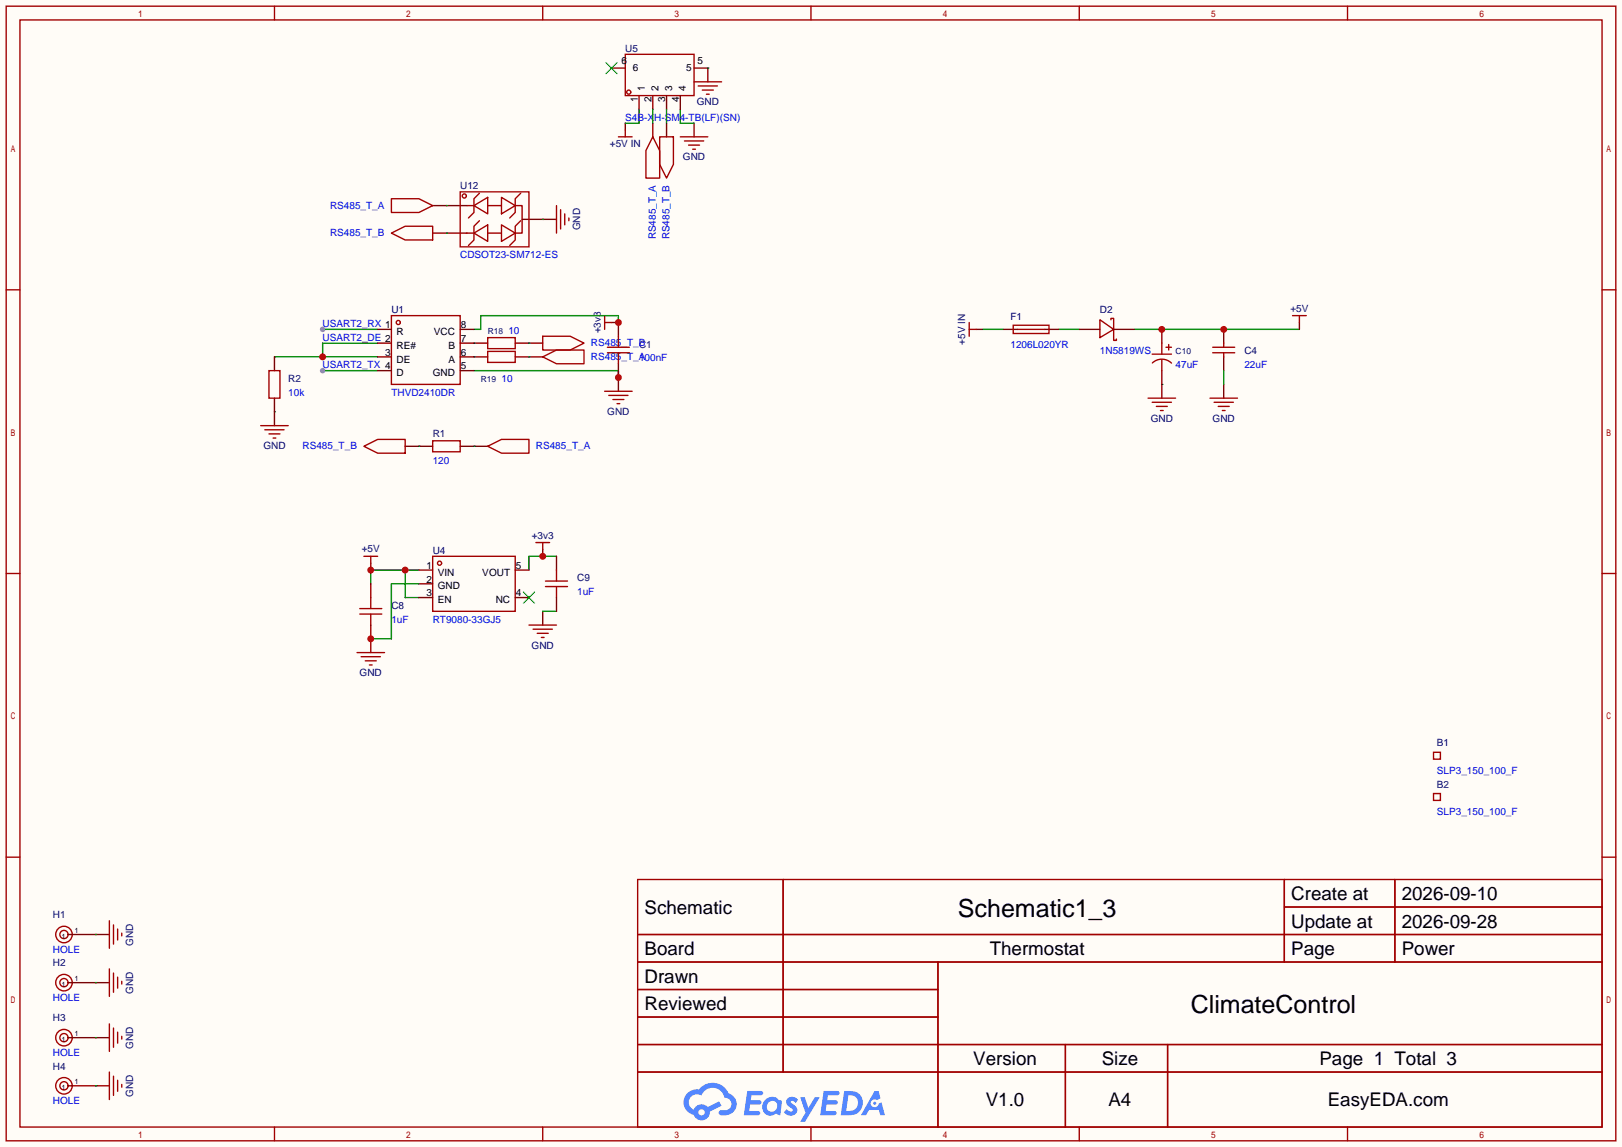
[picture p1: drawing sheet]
<svg xmlns="http://www.w3.org/2000/svg" width="299mm" height="212mm" viewBox="0 0 299 212" stroke-linecap="round" stroke-linejoin="round" font-family="sans-serif">
<path d="M0 0h299.5v211.8h-299.5z" fill="#fffcf7"/>
<g fill="none" stroke="#a10000" stroke-width=".25">
<path d="M1.1 1.1h297.2v209.6h-297.2zM3.7 3.7h292.1v204.5h-292.1zM50.7 1.1v2.6M100.2 1.1v2.6M149.7 1.1v2.6M199.3 1.1v2.6M248.8 1.1v2.6M1.1 53.5h2.6M295.8 53.5h2.5M1.1 105.9h2.6M295.8 105.9h2.5M1.1 158.3h2.6"/>
<path d="M295.8 158.3h2.5M117.7 162.4h178.1v45.8h-178.1zM117.7 172.6h178.1M117.7 177.7h178.1M144.6 162.4v35.6M173.2 177.7v30.5M237.1 162.4v15.3M237.1 167.5h58.7M257.5 162.4v15.3M117.7 182.8h55.5M117.7 192.9h178.1M117.7 187.8h55.5"/>
<path d="M117.7 198h178.1M196.7 192.9v15.3M215.6 192.9v15.3M50.7 208.2v2.5M100.2 208.2v2.5M149.7 208.2v2.5M199.3 208.2v2.5M248.8 208.2v2.5"/>
</g>
<g fill="#5487ff">
<path d="M145.5 202.8a1.3 1.3 0 0 1 1.8 .3l-.4 .6a.54 .54 0 0 0-.9-.2l.1 .2a1.58 1.58 0 0 1 1.1 1.6 1.43 1.43 0 0 1-2.5 .1l.5-.6a.64 .64 0 0 0 .5 .5 .64 .64 0 0 0 .7-.3l-.2-.2a1.6 1.6 0 0 1-1-1.6z"/>
<path d="M147.7 202.7h.9l.7 1.9 1.1-1.9h.9l-2.7 4.5h-.9l1-1.7z"/>
<path d="M138 201.5h1.6a1.31 1.31 0 0 1 1.2 .2 .4 .4 0 0 1-.3 .6h-1.8l-.1 .9h1.6a.4 .4 0 0 1 .4 .4 .4 .4 0 0 1-.4 .4h-1.7l-.2 1.2h.8a1.23 1.23 0 0 1 1.2 .2 .39 .39 0 0 1-.3 .6h-2.7z"/>
<path d="M152.1 201.5h1.6a1.32 1.32 0 0 1 1.3 .2 .39 .39 0 0 1-.4 .6h-1.7l-.2 .9h1.7a.4 .4 0 0 1 .3 .4 .4 .4 0 0 1-.4 .4h-1.7l-.2 1.2h.8a1.23 1.23 0 0 1 1.2 .2 .39 .39 0 0 1-.3 .6h-2.7z"/>
<path d="M161.5 201.5h.7l.4 1.3-.7 .4a.75 .75 0 0 0-1.1 .3 .75 .75 0 0 0 .5 1 .75 .75 0 0 0 .9-.6l.6-.3 .6 2.4h-.9l-.2-1h-1.9l-.5 1h-.9z"/>
<path d="M155.9 201.5l-.7 4.5h1.5a2.27 2.27 0 0 0 2.6-2.3 2.27 2.27 0 0 0-2.7-2.2zM156.6 202.3a1.5 1.5 0 0 1 1.8 1.5 1.5 1.5 0 0 1-1.9 1.4h-.3z"/>
<path d="M141.3 203.1a1.62 1.62 0 0 0-.4 2.1 1.62 1.62 0 0 0 2 .7l.4-.3 .3 .3 .5 .1 .3-2.5-.2-.3h-.4a1.58 1.58 0 0 0-2.5-.1zM141.9 203.6a.99 .99 0 0 1 1.6 .3 .99 .99 0 0 1-.9 1.4 .94 .94 0 0 1-1-.5 .94 .94 0 0 1 .3-1.2z"/>
<path d="M126.9 201.9a2.37 2.37 0 0 0 1.2 4 1.54 1.54 0 0 0 1.7 1 1.54 1.54 0 0 0 1.3-1.6l2.1-1.1-.5-.8-2 1.1a1.57 1.57 0 0 0-2.6 .4 1.5 1.5 0 0 1-.8-2.1 1.5 1.5 0 0 1 2.2-.5 2.23 2.23 0 0 1 2.3-1.4 2.23 2.23 0 0 1 2 1.8 1.16 1.16 0 0 1 1.2 1.1 1.16 1.16 0 0 1-1 1.3h-.7a.47 .47 0 0 0-.6 .3 .47 .47 0 0 0 .4 .6 2.23 2.23 0 0 0 2.3-.7 2.23 2.23 0 0 0 .4-2.3 2.16 2.16 0 0 0-1.3-1.1 3.2 3.2 0 0 0-5.4-.7l-1.2 .1zM129 205.4a.58 .58 0 0 1 1.1 0 .58 .58 0 0 1-1.1 0z"/>
<circle cx="161.5" cy="203.8" r=".28"/>
</g>
<g fill="none" stroke="#870000" stroke-width=".25">
<path d="M130.7 12.6v2.5M115.4 22.7v1.3M128.1 22.7v2.6M100.2 40.5h2.5M239.9 59.6v1.2M180.2 60.8h1.3M214.5 71v2.5M225.9 71v2.5M68.5 104v1.3M68.5 118v2.5M100.2 112.9v2.5M17.7 172.6h2.5"/>
<path d="M17.7 181.5h2.5M17.7 191.6h2.5M17.7 200.5h2.5"/>
</g>
<g fill="none" stroke="#a10000" stroke-width=".25">
<path d="M128.1 15.1h5.1M128.9 15.9h3.6M129.7 16.6h2M130.4 17.4h.5M102.7 38v5.1M103.5 38.7v3.6M104.3 39.5v2M114.2 25.3h2.5M115.4 24v1.3M125.6 25.3h5.1M126.4 26h3.5M127.1 26.8h2.1"/>
<path d="M127.9 27.6h.5M105 40.3v.5M178.9 59.6v2.5M238.6 58.3h2.6M239.9 58.3v1.3M178.9 60.8h1.3M212 73.5h5M212.7 74.3h3.6M213.5 75.1h2M214.2 75.8h.6M223.4 73.5h5.1M224.2 74.3h3.5"/>
<path d="M224.9 75.1h2M225.7 75.8h.5M67.2 102.7h2.5M68.5 102.7v1.3M97.7 115.4h5M98.4 116.2h3.6M99.2 117h2M99.9 117.7h.6M65.9 120.5h5.1M66.7 121.3h3.5M67.4 122h2.1M68.2 122.8h.5"/>
<path d="M20.2 170.1v5M20.2 178.9v5.1M21 170.8v3.6M21 179.7v3.6M21.7 171.6v2M22.5 172.3v.5M20.2 189.1v5.1M20.2 198v5.1M21 189.9v3.5M21 198.8v3.5M21.7 180.5v2M21.7 190.6v2.1"/>
<path d="M21.7 199.5v2M22.5 181.2v.5M22.5 191.4v.5M22.5 200.3v.5"/>
</g>
<path d="M181.5 60.8h3.8M195.5 60.8h3.8M209.4 60.8h30.5M74.8 105.3v5.1h2.5M77.3 105.3h-8.8v2.5M100.2 112.9h2.5M102.7 102.7h-5v2.6" fill="none" stroke="#008700" stroke-width=".25"/>
<g fill="#c00">
<circle cx="68.5" cy="105.3" r=".63"/>
<circle cx="74.8" cy="105.3" r=".63"/>
</g>
<path d="M100.2 101.5v1.2" fill="none" stroke="#870000" stroke-width=".25"/>
<circle cx="100.2" cy="102.7" r=".63" fill="#c00"/>
<path d="M111.6 58.3v2.5M111.6 59.6h1.3M48.1 78.6h5.1M48.9 79.4h3.6M111.6 72.3h5.1M112.4 73h3.6M113.2 73.8h2M113.9 74.5h.5M49.7 80.1h2M50.4 80.9h.5M98.9 100.2h2.6M100.2 100.2v1.3" fill="none" stroke="#a10000" stroke-width=".25"/>
<path d="M112.9 59.6h1.3M50.7 76.1v2.5M114.2 69.7v2.6" fill="none" stroke="#870000" stroke-width=".25"/>
<path d="M59.6 60.8h10.1" fill="none" stroke="#008700" stroke-width=".25"/>
<circle cx="59.6" cy="60.8" r=".51" fill="#999"/>
<path d="M50.7 65.9h19M69.7 63.4h-10.1v2.5" fill="none" stroke="#008700" stroke-width=".25"/>
<circle cx="59.6" cy="65.9" r=".63" fill="#c00"/>
<path d="M59.6 68.5h10.1" fill="none" stroke="#008700" stroke-width=".25"/>
<circle cx="59.6" cy="68.5" r=".51" fill="#999"/>
<path d="M82.4 38h.1M118 20.2v2.5h-2.6M82.4 43.1h.1M100.2 40.5h.1M114.2 59.6v-1.3h-25.4v2.5h-1.3M50.7 76.1h.1M87.5 68.5h26.7v1.2M214.5 71h.1" fill="none" stroke="#008700" stroke-width=".25"/>
<path d="M79.9 38h6.3M120.5 22.7v2.6M123.1 22.7v2.6M79.9 43.1h6.3M96.4 40.5h3.8M97.7 65.9h2.5M97.7 63.4h2.5M225.9 60.8v2.6M225.9 65.9v2.6M74.8 82.4h2.5M87.5 82.4h2.5" fill="none" stroke="#870000" stroke-width=".25"/>
<g fill="none" stroke="#a10000" stroke-width=".25">
<path d="M72.3 36.7h5l2.6 1.3-2.6 1.2h-5zM85 35.4h12.7v10.2h-12.7zM86.2 38h1.3M87.5 38l2.5-1.6v3.1zM88.5 35.7l-1 1v2.5l-1 1.1M90 38h2.6M92.6 36.4l2.5 1.6-2.5 1.5zM95.1 38h1.3v5.1h-1.3M96.1 35.7l-1 1v2.5l-1 1.1M120.5 25.3l1.3 2.5v5.1h-2.5v-5.1zM121.8 25.3h2.5v5.1l-1.2 2.5-1.3-2.5zM72.3 43.1l2.5-1.3h5.1v2.5h-5.1z"/>
<path d="M86.1 43.1h1.3M87.5 43.1l2.5-1.6v3.1zM88.5 40.8l-1 1v2.5l-1 1M90 43.1h2.6M92.6 41.5l2.5 1.6-2.5 1.5zM96.1 40.8l-1 1v2.5l-1 1M100.2 65.9l2.5-1.3h5.1v2.6h-5.1zM100.2 62.1h5.1l2.5 1.3-2.5 1.2h-5.1zM223.9 65.2h4.1M223.9 64.1h4.1M67.2 82.4l2.5-1.2h5.1v2.5h-5.1zM90 82.4l2.6-1.2h5.1v2.5h-5.1z"/>
<circle cx="85.7" cy="36.2" r=".38"/>
</g>
<circle cx="225.9" cy="60.8" r=".63" fill="#c00"/>
<g fill="none" stroke="#a10000" stroke-width=".25">
<path d="M114.2 65.2v2M225.9 63.4v.7M225.9 65.2v.7M79.9 102.7h15.2v10.2h-15.2z"/>
<circle cx="81.2" cy="104" r=".38"/>
</g>
<path d="M114.2 59.6v2.5M77.3 105.3h2.6M77.3 107.8h2.6M77.3 110.4h2.6M95.1 105.3h2.6M95.1 110.4h2.6" fill="none" stroke="#870000" stroke-width=".25"/>
<path d="M96.6 109.3l2.1 2.1M98.7 109.3l-2.1 2.1" fill="none" stroke="#3c3" stroke-width=".25"/>
<path d="M125.6 20.2v2.5h2.5M225.9 68.5v2.5M77.3 107.8h-5v10.2h-3.8" fill="none" stroke="#008700" stroke-width=".25"/>
<circle cx="114.2" cy="59.6" r=".63" fill="#c00"/>
<path d="M112.1 64.1h4.1M114.2 62.1v2" fill="none" stroke="#a10000" stroke-width=".25"/>
<path d="M114.2 67.2v2.5" fill="none" stroke="#870000" stroke-width=".25"/>
<circle cx="114.2" cy="69.7" r=".63" fill="#c00"/>
<path d="M49.7 68.5h2v5h-2zM90 62.4h5.1v2h-5.1zM90 64.9h5.1v2h-5.1zM112.1 65.2h4.1M79.9 81.4h5.1v2h-5.1zM66.4 112.4h4.1M68.5 110.4v2M68.5 113.4v2" fill="none" stroke="#a10000" stroke-width=".25"/>
<path d="M50.7 65.9v2.6M50.7 73.5v2.6M87.5 63.4h2.5M87.5 65.9h2.5M95.1 63.4h2.6M95.1 65.9h2.6M77.3 82.4h2.6M85 82.4h2.5M68.5 107.8v2.6M68.5 115.4v2.6" fill="none" stroke="#870000" stroke-width=".25"/>
<path d="M87.5 63.4h.1M87.5 65.9h.1M97.7 63.4h.1M97.7 65.9h.1M77.3 82.4h.1M87.5 82.4h.1" fill="none" stroke="#008700" stroke-width=".25"/>
<circle cx="68.5" cy="118" r=".63" fill="#c00"/>
<g fill="none" stroke="#a10000" stroke-width=".25">
<path d="M115.4 10h12.7v7.7h-12.7zM203.1 59.1l2.5 1.7-2.5 1.6zM205.1 59.1v-.3h.5v4.1h.5v-.3M66.4 113.4h4.1M100.7 107.3h4.1M100.7 108.3h4.1M102.7 105.3v2M102.7 108.3v2.1"/>
<circle cx="116.1" cy="17" r=".38"/>
<circle cx="11.8" cy="172.6" r="1.52"/>
<circle cx="11.8" cy="172.6" r=".76"/>
<circle cx="11.8" cy="191.6" r="1.52"/>
<circle cx="11.8" cy="181.5" r="1.52"/>
<circle cx="11.8" cy="191.6" r=".76"/>
<circle cx="11.8" cy="181.5" r=".76"/>
<circle cx="11.8" cy="200.5" r="1.52"/>
<circle cx="11.8" cy="200.5" r=".76"/>
</g>
<g fill="none" stroke="#870000" stroke-width=".25">
<path d="M112.9 12.6h2.5M118 17.7v2.5M120.5 17.7v2.5M123.1 17.7v2.5M125.6 17.7v2.5M128.1 12.6h2.6M199.3 60.8h3.8M205.6 60.8h3.8M214.5 60.8v2.6M102.7 102.7v2.6M102.7 110.4v2.5M12.6 172.6h5.1"/>
<path d="M12.6 181.5h5.1M12.6 191.6h5.1M12.6 200.5h5.1"/>
</g>
<path d="M130.7 12.6h.1M120.5 20.2v2.5M123.1 20.2v2.5M17.7 172.6h.1M17.7 181.5h.1M17.7 191.6h.1M17.7 200.5h.1" fill="none" stroke="#008700" stroke-width=".25"/>
<path d="M111.9 11.6l2 2M113.9 11.6l-2 2" fill="none" stroke="#3c3" stroke-width=".25"/>
<circle cx="214.5" cy="60.8" r=".63" fill="#c00"/>
<path d="M69.7 60.8h2.6M69.7 63.4h2.6M69.7 65.9h2.6M69.7 68.5h2.6M85 60.8h2.5M85 63.4h2.5M85 65.9h2.5M85 68.5h2.5M185.3 60.8h2.5M192.9 60.8h2.6M214.5 68.5v2.5" fill="none" stroke="#870000" stroke-width=".25"/>
<g fill="none" stroke="#a10000" stroke-width=".25">
<path d="M72.3 58.3h12.7v12.7h-12.7zM187.1 60.1h6.6v1.5h-6.6zM187.8 60.8h5.1M212.7 65.4h3.6M212.8 67a2.54 2.54 0 0 1 3.5 .1M214.5 63.4v2M214.5 66.4v2.1M215.3 64.1h1M215.8 63.6v1M264.7 138.9h1.2v1.3h-1.2zM264.7 146.6h1.2v1.2h-1.2z"/>
<circle cx="73.5" cy="59.6" r=".38"/>
</g>
<g font-size="4.6">
<text x="176.9" y="169.4">Schematic1_3</text>
<text x="219.8" y="187.1">ClimateControl</text>
</g>
<g font-size="3.5">
<text x="238.4" y="166.2">Create at</text>
<text x="258.8" y="166.2">2026-09-10</text>
<text x="119" y="168.8">Schematic</text>
<text x="238.4" y="171.3">Update at</text>
<text x="258.8" y="171.3">2026-09-28</text>
<text x="119" y="176.4">Board</text>
<text x="182.7" y="176.4">Thermostat</text>
<text x="238.4" y="176.4">Page</text>
<text x="258.8" y="176.4">Power</text>
<text x="119" y="181.5">Drawn</text>
<text x="119" y="186.6">Reviewed</text>
<text x="179.7" y="196.7">Version</text>
<text x="203.4" y="196.7">Size</text>
<text x="243.6" y="196.7">Page 1 Total 3</text>
<text x="182" y="204.3">V1.0</text>
<text x="204.7" y="204.3">A4</text>
<text x="245.1" y="204.3">EasyEDA.com</text>
</g>
<g font-size="1.8">
<text x="114.8" y="11.9">6</text>
<text x="128.8" y="11.9">5</text>
<text x="116.9" y="13.1">6</text>
<text x="119" y="16.7" transform="rotate(-90 119 16.7)">1</text>
<text x="121.6" y="16.7" transform="rotate(-90 121.6 16.7)">2</text>
<text x="124.1" y="16.7" transform="rotate(-90 124.1 16.7)">3</text>
<text x="126.6" y="16.7" transform="rotate(-90 126.6 16.7)">4</text>
<text x="126.7" y="13.1">5</text>
<text x="117.8" y="18.8" transform="rotate(-90 117.8 18.8)">1</text>
<text x="120.3" y="18.8" transform="rotate(-90 120.3 18.8)">2</text>
<text x="122.8" y="18.8" transform="rotate(-90 122.8 18.8)">3</text>
<text x="125.4" y="18.8" transform="rotate(-90 125.4 18.8)">4</text>
<text x="71.1" y="65.7">3</text>
<text x="73.2" y="61.9">R</text>
<text x="73.2" y="64.4">RE#</text>
<text x="80.1" y="61.9">VCC</text>
<text x="82.8" y="64.4">B</text>
<text x="85.1" y="65.7">6</text>
<text x="85.1" y="63.1">7</text>
<text x="85.1" y="60.6">8</text>
<text x="73.2" y="67">DE</text>
<text x="73.2" y="69.5">D</text>
<text x="79.9" y="69.5">GND</text>
<text x="82.8" y="67">A</text>
<text x="85.1" y="68.2">5</text>
<text x="78.7" y="105.1">1</text>
<text x="78.7" y="107.6">2</text>
<text x="80.8" y="106.3">VIN</text>
<text x="89.1" y="106.3">VOUT</text>
<text x="95.2" y="105.1">5</text>
<text x="78.7" y="110.1">3</text>
<text x="80.8" y="108.9">GND</text>
<text x="80.8" y="111.4">EN</text>
<text x="91.5" y="111.4">NC</text>
<text x="95.2" y="110.1">4</text>
</g>
<g font-size="1.8" fill="#000080">
<text x="115.4" y="9.6">U5</text>
<text x="128.6" y="19.5">GND</text>
<text x="112.6" y="27.1">+5V IN</text>
<text x="126.1" y="29.6">GND</text>
<text x="85" y="35">U12</text>
<text x="107.1" y="42.6" transform="rotate(-90 107.1 42.6)">GND</text>
<text x="72.3" y="57.8">U1</text>
<text x="186.6" y="59.1">F1</text>
<text x="203.1" y="57.8">D2</text>
<text x="238.2" y="57.6">+5V</text>
<text x="110.9" y="61.6" transform="rotate(-90 110.9 61.6)">+3v3</text>
<text x="118" y="64.2">C1</text>
<text x="178.2" y="63.7" transform="rotate(-90 178.2 63.7)">+5V IN</text>
<text x="229.7" y="65.5">C4</text>
<text x="53.2" y="70.5">R2</text>
<text x="112.1" y="76.6">GND</text>
<text x="212.4" y="77.9">GND</text>
<text x="223.9" y="77.9">GND</text>
<text x="48.6" y="83">GND</text>
<text x="79.9" y="80.7">R1</text>
<text x="98.2" y="99.5">+3v3</text>
<text x="66.8" y="102">+5V</text>
<text x="79.9" y="102.3">U4</text>
<text x="106.6" y="107.4">C9</text>
<text x="72.3" y="112.4">C8</text>
<text x="98.1" y="119.8">GND</text>
<text x="66.4" y="124.9">GND</text>
<text x="265.3" y="137.8">B1</text>
<text x="265.3" y="145.5">B2</text>
<text x="9.8" y="169.6">H1</text>
<text x="9.8" y="178.5">H2</text>
<text x="24.6" y="174.6" transform="rotate(-90 24.6 174.6)">GND</text>
<text x="24.6" y="183.5" transform="rotate(-90 24.6 183.5)">GND</text>
<text x="9.8" y="188.6">H3</text>
<text x="9.8" y="197.5">H4</text>
<text x="24.6" y="193.7" transform="rotate(-90 24.6 193.7)">GND</text>
<text x="24.6" y="202.6" transform="rotate(-90 24.6 202.6)">GND</text>
</g>
<g font-size="1.8" fill="#00f">
<text x="115.4" y="22.3">S4B-XH-SM4-TB(LF)(SN)</text>
<text x="60.9" y="38.5">RS485_T_A</text>
<text x="60.9" y="43.6">RS485_T_B</text>
<text x="85" y="47.7">CDSOT23-SM712-ES</text>
<text x="121.1" y="44.2" transform="rotate(-90 121.1 44.2)">RS485_T_A</text>
<text x="123.6" y="44.2" transform="rotate(-90 123.6 44.2)">RS485_T_B</text>
<text x="59.6" y="60.4">USART2_RX 1</text>
<text x="59.6" y="62.9">USART2_DE 2</text>
<text x="93.9" y="61.6">10</text>
<text x="109.1" y="63.9">RS485_T_B</text>
<text x="186.6" y="64.2">1206L020YR</text>
<text x="203.1" y="65.5">1N5819WS</text>
<text x="59.6" y="68">USART2_TX 4</text>
<text x="92.6" y="70.5">10</text>
<text x="109.1" y="66.5">RS485_T_A</text>
<text x="118" y="66.7">100nF</text>
<text x="217" y="68">47uF</text>
<text x="229.7" y="68">22uF</text>
<text x="53.2" y="73.1">10k</text>
<text x="72.3" y="73.1">THVD2410DR</text>
<text x="55.9" y="83">RS485_T_B</text>
<text x="98.9" y="83">RS485_T_A</text>
<text x="79.9" y="85.8">120</text>
<text x="106.6" y="109.9">1uF</text>
<text x="72.3" y="115">1uF</text>
<text x="79.9" y="115">RT9080-33GJ5</text>
<text x="265.3" y="142.9">SLP3_150_100_F</text>
<text x="265.3" y="150.5">SLP3_150_100_F</text>
<text x="9.8" y="175.9">HOLE</text>
<text x="9.8" y="184.8">HOLE</text>
<text x="9.8" y="195">HOLE</text>
<text x="9.8" y="203.9">HOLE</text>
</g>
<g font-size="1.6" fill="#000080">
<text x="90" y="61.6">R18</text>
<text x="217" y="65.5">C10</text>
<text x="88.8" y="70.5">R19</text>
</g>
</svg>
